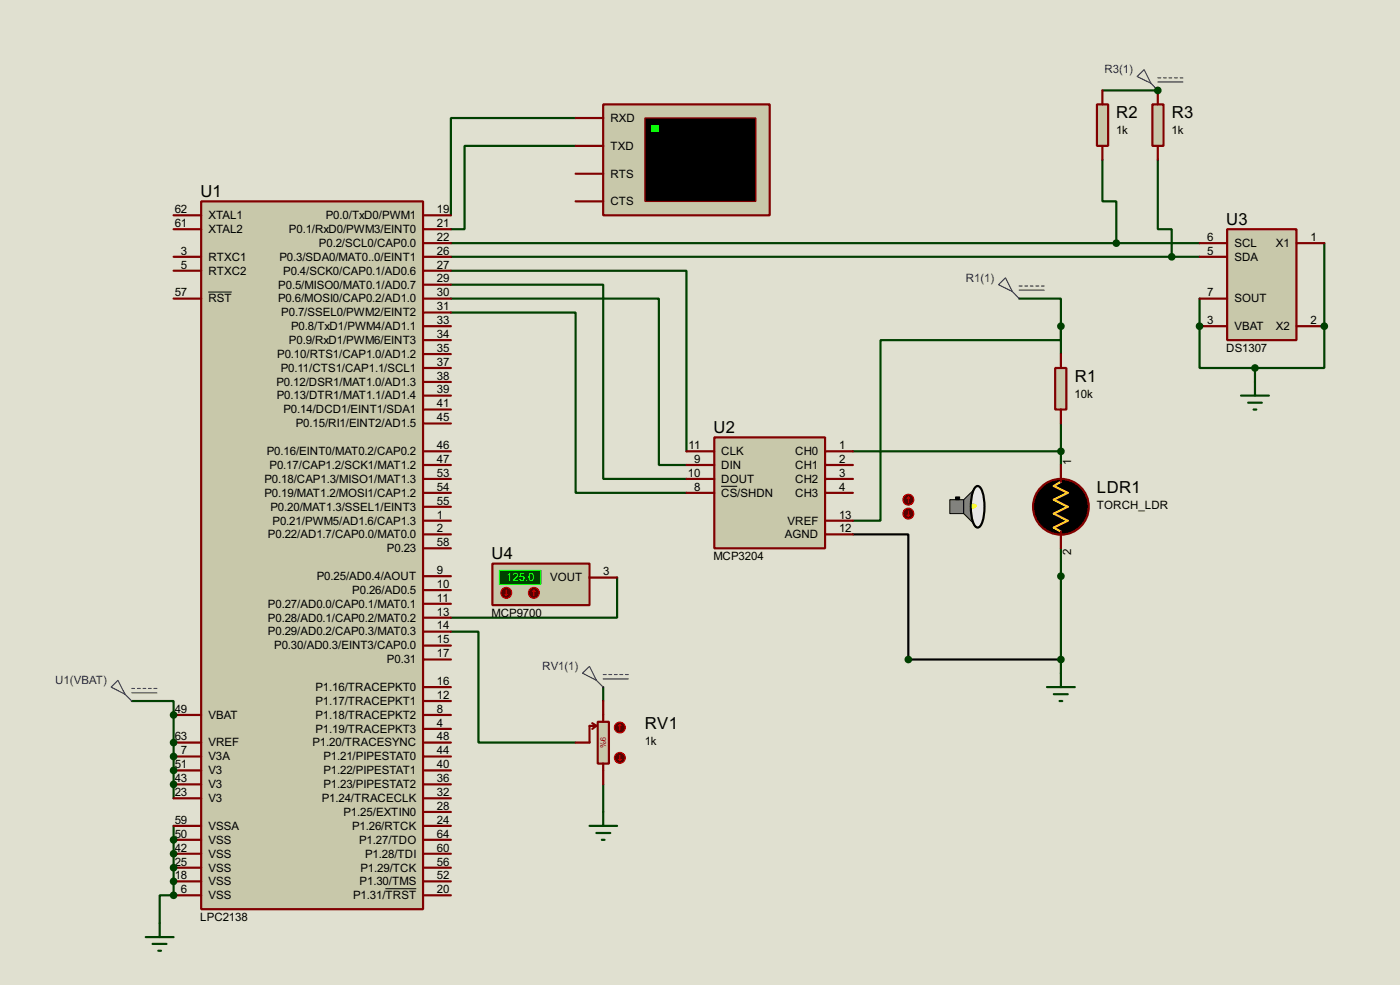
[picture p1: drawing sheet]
<svg xmlns="http://www.w3.org/2000/svg" width="256mm" height="180mm" viewBox="0 0 256 180" stroke-linecap="round" stroke-linejoin="round" font-family="sans-serif">
<path d="M0 0h256.5v180.3h-256.5z" fill="#e0e0d0"/>
<path d="M82.6 57.2h22.9v33h20.3M82.6 49.6h43.2v33M82.6 54.7h38.1v30.4h5.1M82.6 52.1h27.9v35.6h15.3M24.2 128.3h7.6v2.6" fill="none" stroke="#004000" stroke-width=".4"/>
<circle cx="31.8" cy="130.9" r=".2" fill="#004000"/>
<path d="M31.8 130.9v5" fill="none" stroke="#004000" stroke-width=".4"/>
<circle cx="31.8" cy="135.9" r=".2" fill="#004000"/>
<path d="M31.8 135.9v2.6" fill="none" stroke="#004000" stroke-width=".4"/>
<circle cx="31.8" cy="138.5" r=".2" fill="#004000"/>
<path d="M31.8 138.5v2.5" fill="none" stroke="#004000" stroke-width=".4"/>
<circle cx="31.8" cy="141" r=".2" fill="#004000"/>
<path d="M31.8 141v2.6" fill="none" stroke="#004000" stroke-width=".4"/>
<circle cx="31.8" cy="143.6" r=".2" fill="#004000"/>
<path d="M31.8 143.6v2.5M31.8 151.2v2.5" fill="none" stroke="#004000" stroke-width=".4"/>
<circle cx="31.8" cy="153.7" r=".2" fill="#004000"/>
<path d="M31.8 153.7v2.6" fill="none" stroke="#004000" stroke-width=".4"/>
<circle cx="31.8" cy="156.3" r=".2" fill="#004000"/>
<path d="M31.8 156.3v2.5" fill="none" stroke="#004000" stroke-width=".4"/>
<circle cx="31.8" cy="158.8" r=".2" fill="#004000"/>
<path d="M31.8 158.8v2.5" fill="none" stroke="#004000" stroke-width=".4"/>
<circle cx="31.8" cy="161.3" r=".2" fill="#004000"/>
<path d="M31.8 161.3v2.6" fill="none" stroke="#004000" stroke-width=".4"/>
<circle cx="31.8" cy="163.9" r=".2" fill="#004000"/>
<path d="M105.5 21.6h-22.9v17.8M105.5 26.7h-20.4v15.3h-2.5M186.7 54.7h7.7v5M194.4 59.7v2.6h-33.1v33h-5M194.4 59.7v5.1M219.8 54.7v5M194.4 77.5v7.6M156.3 82.6h38.1M194.4 100.4v22.8M31.8 163.9h-2.5v5.1" fill="none" stroke="#004000" stroke-width=".4"/>
<path d="M156.3 97.8h10.1v22.9h28" fill="none" stroke="#000" stroke-width=".4"/>
<g fill="#004000">
<circle cx="219.8" cy="59.7" r=".2"/>
<circle cx="242.6" cy="59.7" r=".2"/>
</g>
<path d="M212.1 29.3v12.7h2.6v5M82.6 47h137.2M219.8 59.7v7.7h10.1M242.6 44.5v22.9h-12.7M229.9 67.4v2.5" fill="none" stroke="#004000" stroke-width=".4"/>
<circle cx="229.9" cy="67.4" r=".2" fill="#004000"/>
<path d="M202 16.6h10.1" fill="none" stroke="#004000" stroke-width=".4"/>
<circle cx="212.1" cy="16.6" r=".2" fill="#004000"/>
<path d="M202 29.3v7.6h2.5v7.6M82.6 44.5h137.2M82.6 115.6h5.1v20.3h17.8M113.1 105.7v7.4h-30.5M110.5 125.8v2.5M110.5 143.6v5" fill="none" stroke="#004000" stroke-width=".4"/>
<path d="M36.9 36.9h40.6v129.5h-40.6z" fill="#c8c8aa" stroke="#800000" stroke-width=".4"/>
<g fill="none" stroke="#800000" stroke-width=".4">
<path d="M31.8 39.4h5.1M77.5 39.4h5.1M31.8 42h5.1M31.8 47h5.1M31.8 49.6h5.1M31.8 54.7h5.1M77.5 42h5.1M77.5 44.5h5.1M77.5 47h5.1M77.5 49.6h5.1M77.5 52.1h5.1M77.5 54.7h5.1"/>
<path d="M77.5 57.2h5.1M77.5 59.7h5.1M77.5 62.3h5.1M77.5 64.8h5.1M77.5 67.4h5.1M77.5 69.9h5.1M77.5 72.4h5.1M77.5 75h5.1M77.5 77.5h5.1M77.5 82.6h5.1M77.5 85.1h5.1M77.5 87.7h5.1"/>
<path d="M77.5 90.2h5.1M77.5 92.8h5.1M77.5 95.3h5.1M77.5 97.8h5.1M77.5 100.4h5.1M77.5 105.5h5.1M77.5 110.5h5.1M77.5 113.1h5.1M77.5 115.6h5.1M77.5 118.2h5.1M77.5 108h5.1M31.8 135.9h5.1"/>
<path d="M31.8 130.9h5.1M31.8 138.5h5.1M77.5 135.9h5.1M77.5 125.8h5.1M77.5 128.3h5.1M77.5 130.9h5.1M77.5 133.4h5.1M77.5 138.5h5.1M77.5 120.7h5.1M31.8 146.1h5.1M31.8 151.2h5.1M31.8 141h5.1"/>
<path d="M31.8 143.6h5.1M31.8 153.7h5.1M31.8 156.3h5.1M31.8 158.8h5.1M77.5 146.1h5.1M77.5 151.2h5.1M77.5 141h5.1M77.5 143.6h5.1M77.5 148.6h5.1M77.5 153.7h5.1M77.5 156.3h5.1M77.5 158.8h5.1"/>
<path d="M31.8 163.9h5.1M31.8 161.3h5.1M77.5 163.9h5.1M77.5 161.3h5.1"/>
</g>
<path d="M38.2 53.5h4.3M70.6 162.7h5.7" fill="none" stroke="#000" stroke-width=".18"/>
<path d="M130.9 80.1h20.3v20.3h-20.3z" fill="#c8c8aa" stroke="#800000" stroke-width=".4"/>
<path d="M125.8 82.6h5.1M125.8 85.1h5.1M125.8 87.7h5.1M125.8 90.2h5.1M151.2 82.6h5.1M151.2 85.1h5.1M151.2 87.7h5.1M151.2 90.2h5.1M151.2 95.3h5.1M151.2 97.8h5.1" fill="none" stroke="#800000" stroke-width=".4"/>
<path d="M132.1 89h3" fill="none" stroke="#000" stroke-width=".18"/>
<path d="M191.8 125.8h5.1M193.1 127.1h2.5M194.1 128.3h.5M194.4 123.2v2.6M26.7 171.5h5.1M28 172.8h2.5M29 174h.5M29.3 169v2.5" fill="none" stroke="#004000" stroke-width=".4"/>
<g fill="none" stroke="#0000c0" stroke-width=".2">
<path d="M182.9 52.1l1.3-1.2 1.3 2.5zM185.5 53.4l1.2 1.3M186.7 52.4h.6M186.7 53.1h4.6M187.8 52.4h.5M188.8 52.4h.5M189.8 52.4h.5M190.8 52.4h.5M20.4 125.8l1.2-1.3 1.3 2.6zM22.9 127.1l1.3 1.2M24.2 126h.5M24.2 126.8h4.6"/>
<path d="M25.2 126h.5M26.2 126h.5M27.2 126h.5M28.2 126h.6"/>
</g>
<g fill="#004000" stroke="#004000" stroke-width=".4">
<circle cx="31.8" cy="130.9" r=".5"/>
<circle cx="31.8" cy="135.9" r=".5"/>
<circle cx="31.8" cy="138.5" r=".5"/>
<circle cx="31.8" cy="141" r=".5"/>
<circle cx="31.8" cy="143.6" r=".5"/>
<circle cx="31.8" cy="153.7" r=".5"/>
<circle cx="31.8" cy="156.3" r=".5"/>
<circle cx="31.8" cy="158.8" r=".5"/>
<circle cx="31.8" cy="161.3" r=".5"/>
<circle cx="31.8" cy="163.9" r=".5"/>
</g>
<path d="M110.5 19.1h30.5v20.3h-30.5z" fill="#c8c8aa" stroke="#800000" stroke-width=".4"/>
<path d="M118.2 21.6h20.3v15.3h-20.3z" fill="#000" stroke="#800000" stroke-width=".25"/>
<path d="M119.4 22.9h1.3v1.3h-1.3z" fill="#0f0"/>
<path d="M105.5 21.6h5M105.5 31.8h5M105.5 26.7h5M105.5 36.9h5" fill="none" stroke="#800000" stroke-width=".4"/>
<circle cx="194.3" cy="92.8" r="5.1" fill="#000" stroke="#800000" stroke-width=".4"/>
<g fill="#808080" stroke="#000" stroke-width=".18">
<path d="M174 91.5h2.6v2.5h-2.6z" fill-rule="evenodd"/>
<path d="M178.8 89a5.2 5.2 0 0 0-.9 3.8 5.2 5.2 0 0 0 .9 3.7l.3 .1-2.5-2.6v-2.5l2.5-2.5z" fill-rule="evenodd"/>
</g>
<path d="M178.8 89h.3a1.56 1.56 0 0 1 1 1.4 9 9 0 0 1-.4 5.8l-.6 .4a1.56 1.56 0 0 1-1-1.5 9 9 0 0 1 .4-5.8z" fill-rule="evenodd" fill="#e6e6e6" stroke="#000" stroke-width=".4"/>
<path d="M178.1 92.3l.8 .2a.7 .7 0 0 1-.8 .5z" fill-rule="evenodd" fill="#ff0" stroke="#ff0" stroke-width=".18"/>
<path d="M175.1 91h.7v.5h-.7z" fill="#000" stroke="#000" stroke-width=".18"/>
<path d="M194.4 88.2l-1.3 .8 2.5 1.2-2.5 1.3 2.5 1.3-2.5 1.2 2.5 1.3-2.5 1.3 1.3 .7" fill="none" stroke="#fccc27" stroke-width=".4"/>
<path d="M194.4 85.1v3.1M194.4 97.3v3.1" fill="none" stroke="#800000" stroke-width=".4"/>
<circle cx="166.4" cy="91.5" r="1" fill="#400000" stroke="#f00" stroke-width=".2"/>
<path d="M166.4 91l-.2 .2M166.4 91l.3 .2M166.4 91v1" fill="none" stroke="#f00" stroke-width=".2"/>
<circle cx="166.4" cy="94" r="1" fill="#400000" stroke="#f00" stroke-width=".2"/>
<path d="M166.2 94.3l.2 .2M166.4 93.5v1M166.7 94.3l-.3 .2" fill="none" stroke="#f00" stroke-width=".2"/>
<path d="M193.3 67.4h2.1v7.6h-2.1z" fill="#c8c8aa" stroke="#800000" stroke-width=".4"/>
<path d="M194.4 64.8v2.6M194.4 75v2.5" fill="none" stroke="#800000" stroke-width=".4"/>
<g fill="#004000" stroke="#004000" stroke-width=".4">
<circle cx="194.3" cy="59.7" r=".5"/>
<circle cx="194.3" cy="105.5" r=".5"/>
<circle cx="194.3" cy="82.6" r=".5"/>
<circle cx="194.3" cy="120.7" r=".5"/>
<circle cx="166.4" cy="120.7" r=".5"/>
</g>
<path d="M224.8 42h12.7v20.3h-12.7z" fill="#c8c8aa" stroke="#800000" stroke-width=".4"/>
<path d="M219.8 59.7h5M219.8 44.5h5M219.8 47h5M219.8 54.7h5M237.5 59.7h5.1M237.5 44.5h5.1" fill="none" stroke="#800000" stroke-width=".4"/>
<path d="M201 19.1h2v7.6h-2z" fill="#c8c8aa" stroke="#800000" stroke-width=".4"/>
<path d="M202 16.6v2.5M202 26.7v2.6" fill="none" stroke="#800000" stroke-width=".4"/>
<path d="M208.3 14l1.3-1.2 1.3 2.5zM210.9 15.3l1.2 1.3M212.1 14.3h.6M212.1 15h4.6M213.2 14.3h.5M214.2 14.3h.5M215.2 14.3h.5M216.2 14.3h.5" fill="none" stroke="#0000c0" stroke-width=".2"/>
<path d="M211.1 19.1h2.1v7.6h-2.1z" fill="#c8c8aa" stroke="#800000" stroke-width=".4"/>
<path d="M212.1 16.6v2.5M212.1 26.7v2.6" fill="none" stroke="#800000" stroke-width=".4"/>
<g fill="#004000" stroke="#004000" stroke-width=".4">
<circle cx="219.7" cy="59.7" r=".5"/>
<circle cx="242.6" cy="59.7" r=".5"/>
<circle cx="214.6" cy="47" r=".5"/>
<circle cx="229.9" cy="67.4" r=".5"/>
<circle cx="212.1" cy="16.6" r=".5"/>
<circle cx="204.5" cy="44.5" r=".5"/>
</g>
<path d="M227.4 72.4h5.1M228.7 73.7h2.5M229.7 75h.5M229.9 69.9v2.5" fill="none" stroke="#004000" stroke-width=".4"/>
<path d="M109.5 132.1h2.1v7.7h-2.1z" fill="#c8c8aa" stroke="#800000" stroke-width=".4"/>
<path d="M108.5 132.4l.8 .5M109.3 132.9l-.8 .5M109.3 132.9h-1.3v3h-2.5M110.5 128.3v3.8M110.5 139.8v3.8" fill="none" stroke="#800000" stroke-width=".4"/>
<circle cx="113.5" cy="138.7" r="1" fill="#400000" stroke="#f00" stroke-width=".2"/>
<path d="M113.3 139l.3 .2M113.6 138.2v1M113.8 139l-.2 .2" fill="none" stroke="#f00" stroke-width=".2"/>
<circle cx="113.5" cy="133.2" r="1" fill="#400000" stroke="#f00" stroke-width=".2"/>
<path d="M113.6 132.6l.2 .3M113.6 132.6l-.3 .3M113.6 132.6v1.1" fill="none" stroke="#f00" stroke-width=".2"/>
<path d="M90.2 103.2h17.8v7.6h-17.8z" fill="#c8c8aa" stroke="#800000" stroke-width=".4"/>
<path d="M91.5 104.4h7.6v2.6h-7.6z" fill="#004000" stroke="#0f0" stroke-width=".2"/>
<path d="M108 105.7h5.1" fill="none" stroke="#800000" stroke-width=".4"/>
<circle cx="97.8" cy="108.5" r="1" fill="#400000" stroke="#f00" stroke-width=".2"/>
<path d="M97.8 108l-.2 .3M97.8 108l.3 .3M97.8 108v1" fill="none" stroke="#f00" stroke-width=".2"/>
<circle cx="92.7" cy="108.5" r="1" fill="#400000" stroke="#f00" stroke-width=".2"/>
<path d="M92.5 108.8l.3 .2M92.8 108v1M93 108.8l-.2 .2" fill="none" stroke="#f00" stroke-width=".2"/>
<path d="M108 151.2h5.1M109.3 152.5h2.5M110.3 153.7h.5M110.5 148.6v2.6" fill="none" stroke="#004000" stroke-width=".4"/>
<path d="M106.7 123.2l1.3-1.2 1.3 2.5zM109.3 124.5l1.2 1.3M110.5 123.5h.6M110.5 124.3h4.6M111.6 123.5h.5M112.6 123.5h.5M113.6 123.5h.5M114.6 123.5h.5" fill="none" stroke="#0000c0" stroke-width=".2"/>
<g font-size="3.4">
<text x="204.5" y="21.7">R2</text>
<text x="214.7" y="21.7">R3</text>
<text x="36.7" y="36">U1</text>
<text x="224.7" y="41.2">U3</text>
<text x="196.9" y="69.9">R1</text>
<text x="130.7" y="79.3">U2</text>
<text x="201" y="90.2">LDR1</text>
<text x="90.1" y="102.4">U4</text>
<text x="118.2" y="133.4">RV1</text>
</g>
<g font-size="2.4" fill="#0000c0">
<text x="202.3" y="13.4">R3(1)</text>
<text x="176.9" y="51.5">R1(1)</text>
<text x="10.1" y="125.2">U1(VBAT)</text>
<text x="99.3" y="122.7">RV1(1)</text>
</g>
<g font-size="2.4">
<text x="111.8" y="22.3">RXD</text>
<text x="111.8" y="27.4">TXD</text>
<text x="204.5" y="24.6">1k</text>
<text x="214.6" y="24.6">1k</text>
<text x="111.8" y="32.5">RTS</text>
<text x="32" y="39">62</text>
<text x="32" y="41.6">61</text>
<text x="38.2" y="40.1">XTAL1</text>
<text x="59.7" y="40.1">P0.0/TxD0/PWM1</text>
<text x="80.1" y="39">19</text>
<text x="80.1" y="41.6">21</text>
<text x="111.8" y="37.6">CTS</text>
<text x="33.2" y="46.6">3</text>
<text x="38.2" y="42.7">XTAL2</text>
<text x="38.2" y="47.7">RTXC1</text>
<text x="51.2" y="47.7">P0.3/SDA0/MAT0..0/EINT1</text>
<text x="52.9" y="42.7">P0.1/RxD0/PWM3/EINT0</text>
<text x="58.4" y="45.2">P0.2/SCL0/CAP0.0</text>
<text x="80.1" y="44.1">22</text>
<text x="80.1" y="46.6">26</text>
<text x="221.2" y="44.1">6</text>
<text x="221.2" y="46.6">5</text>
<text x="226.1" y="45.2">SCL</text>
<text x="226.1" y="47.7">SDA</text>
<text x="233.7" y="45.2">X1</text>
<text x="240.1" y="44.1">1</text>
<text x="33.2" y="49.2">5</text>
<text x="38.2" y="50.3">RTXC2</text>
<text x="51" y="52.8">P0.5/MISO0/MAT0.1/AD0.7</text>
<text x="51.9" y="50.3">P0.4/SCK0/CAP0.1/AD0.6</text>
<text x="80.1" y="49.2">27</text>
<text x="80.1" y="51.7">29</text>
<text x="32" y="54.3">57</text>
<text x="38.2" y="55.4">RST</text>
<text x="50.9" y="55.4">P0.6/MOSI0/CAP0.2/AD1.0</text>
<text x="51.5" y="57.9">P0.7/SSEL0/PWM2/EINT2</text>
<text x="80.1" y="54.3">30</text>
<text x="80.1" y="56.8">31</text>
<text x="80.1" y="59.3">33</text>
<text x="221.2" y="59.3">3</text>
<text x="221.2" y="54.3">7</text>
<text x="226.1" y="55.4">SOUT</text>
<text x="240.1" y="59.3">2</text>
<text x="50.8" y="65.5">P0.10/RTS1/CAP1.0/AD1.2</text>
<text x="52.9" y="63">P0.9/RxD1/PWM6/EINT3</text>
<text x="53.3" y="60.4">P0.8/TxD1/PWM4/AD1.1</text>
<text x="80.1" y="61.9">34</text>
<text x="80.1" y="64.4">35</text>
<text x="224.6" y="64.4">DS1307</text>
<text x="226.1" y="60.4">VBAT</text>
<text x="233.7" y="60.4">X2</text>
<text x="50.6" y="70.6">P0.12/DSR1/MAT1.0/AD1.3</text>
<text x="51.4" y="68.1">P0.11/CTS1/CAP1.1/SCL1</text>
<text x="80.1" y="67">37</text>
<text x="80.1" y="69.5">38</text>
<text x="80.1" y="72">39</text>
<text x="50.7" y="73.1">P0.13/DTR1/MAT1.1/AD1.4</text>
<text x="51.9" y="75.7">P0.14/DCD1/EINT1/SDA1</text>
<text x="80.1" y="74.6">41</text>
<text x="80.1" y="77.1">45</text>
<text x="196.8" y="72.9">10k</text>
<text x="48.9" y="83.3">P0.16/EINT0/MAT0.2/CAP0.2</text>
<text x="54.2" y="78.2">P0.15/RI1/EINT2/AD1.5</text>
<text x="80.1" y="82.2">46</text>
<text x="126.2" y="82.2">11</text>
<text x="132.1" y="83.3">CLK</text>
<text x="145.7" y="83.3">CH0</text>
<text x="153.7" y="82.2">1</text>
<text x="48.4" y="88.4">P0.18/CAP1.3/MISO1/MAT1.3</text>
<text x="49.4" y="85.8">P0.17/CAP1.2/SCK1/MAT1.2</text>
<text x="80.1" y="84.7">47</text>
<text x="80.1" y="87.3">53</text>
<text x="80.1" y="89.8">54</text>
<text x="126" y="87.3">10</text>
<text x="127.2" y="89.8">8</text>
<text x="127.2" y="84.7">9</text>
<text x="132.1" y="85.8">DIN</text>
<text x="132.1" y="88.4">DOUT</text>
<text x="145.7" y="85.8">CH1</text>
<text x="145.7" y="88.4">CH2</text>
<text x="153.7" y="84.7">2</text>
<text x="153.7" y="87.3">3</text>
<text x="153.7" y="89.8">4</text>
<text x="196.3" y="85.1" transform="rotate(-90 196.3 85.1)">1</text>
<text x="48.4" y="90.9">P0.19/MAT1.2/MOSI1/CAP1.2</text>
<text x="49.5" y="93.5">P0.20/MAT1.3/SSEL1/EINT3</text>
<text x="80.1" y="92.4">55</text>
<text x="80.1" y="94.9">1</text>
<text x="132.1" y="90.9">CS/SHDN</text>
<text x="145.7" y="90.9">CH3</text>
<text x="153.7" y="94.9">13</text>
<text x="200.9" y="93.2">TORCH_LDR</text>
<text x="49.1" y="98.5">P0.22/AD1.7/CAP0.0/MAT0.0</text>
<text x="49.9" y="96">P0.21/PWM5/AD1.6/CAP1.3</text>
<text x="70.9" y="101.1">P0.23</text>
<text x="80.1" y="97.4">2</text>
<text x="80.1" y="100">58</text>
<text x="143.8" y="98.5">AGND</text>
<text x="144.3" y="96">VREF</text>
<text x="153.7" y="97.4">12</text>
<text x="196.3" y="101.5" transform="rotate(-90 196.3 101.5)">2</text>
<text x="58" y="106.2">P0.25/AD0.4/AOUT</text>
<text x="80.1" y="105.1">9</text>
<text x="80.1" y="107.6">10</text>
<text x="100.8" y="106.4">VOUT</text>
<text x="110.5" y="105.3">3</text>
<text x="130.7" y="102.5">MCP3204</text>
<text x="49.1" y="111.2">P0.27/AD0.0/CAP0.1/MAT0.1</text>
<text x="49.1" y="113.8">P0.28/AD0.1/CAP0.2/MAT0.2</text>
<text x="64.5" y="108.7">P0.26/AD0.5</text>
<text x="80.1" y="110.1">11</text>
<text x="80.1" y="112.7">13</text>
<text x="90" y="112.9">MCP9700</text>
<text x="49.1" y="116.3">P0.29/AD0.2/CAP0.3/MAT0.3</text>
<text x="50.2" y="118.9">P0.30/AD0.3/EINT3/CAP0.0</text>
<text x="80.1" y="115.2">14</text>
<text x="80.1" y="117.8">15</text>
<text x="70.9" y="121.4">P0.31</text>
<text x="80.1" y="125.4">16</text>
<text x="80.1" y="120.3">17</text>
<text x="32" y="130.5">49</text>
<text x="38.2" y="131.6">VBAT</text>
<text x="57.8" y="126.5">P1.16/TRACEPKT0</text>
<text x="57.8" y="129">P1.17/TRACEPKT1</text>
<text x="57.8" y="131.6">P1.18/TRACEPKT2</text>
<text x="80.1" y="127.9">12</text>
<text x="80.1" y="130.5">8</text>
<text x="32" y="135.5">63</text>
<text x="38.2" y="136.6">VREF</text>
<text x="57.2" y="136.6">P1.20/TRACESYNC</text>
<text x="57.8" y="134.1">P1.19/TRACEPKT3</text>
<text x="80.1" y="133">4</text>
<text x="80.1" y="135.5">48</text>
<text x="118.1" y="136.4">1k</text>
<text x="32" y="143.2">43</text>
<text x="32" y="140.6">51</text>
<text x="33.2" y="138.1">7</text>
<text x="38.2" y="141.7">V3</text>
<text x="38.2" y="139.2">V3A</text>
<text x="59.2" y="139.2">P1.21/PIPESTAT0</text>
<text x="59.2" y="141.7">P1.22/PIPESTAT1</text>
<text x="80.1" y="138.1">44</text>
<text x="80.1" y="140.6">40</text>
<text x="80.1" y="143.2">36</text>
<text x="32" y="145.7">23</text>
<text x="38.2" y="146.8">V3</text>
<text x="38.2" y="144.3">V3</text>
<text x="58.9" y="146.8">P1.24/TRACECLK</text>
<text x="59.2" y="144.3">P1.23/PIPESTAT2</text>
<text x="62.9" y="149.3">P1.25/EXTIN0</text>
<text x="80.1" y="145.7">32</text>
<text x="80.1" y="148.2">28</text>
<text x="32" y="150.8">59</text>
<text x="32" y="155.9">42</text>
<text x="32" y="153.3">50</text>
<text x="38.2" y="151.9">VSSA</text>
<text x="38.2" y="154.4">VSS</text>
<text x="64.5" y="151.9">P1.26/RTCK</text>
<text x="65.8" y="154.4">P1.27/TDO</text>
<text x="80.1" y="150.8">24</text>
<text x="80.1" y="153.3">64</text>
<text x="80.1" y="155.9">60</text>
<text x="32" y="160.9">18</text>
<text x="32" y="158.4">25</text>
<text x="38.2" y="159.5">VSS</text>
<text x="38.2" y="157">VSS</text>
<text x="66" y="159.5">P1.29/TCK</text>
<text x="66.9" y="157">P1.28/TDI</text>
<text x="80.1" y="158.4">56</text>
<text x="80.1" y="160.9">52</text>
<text x="33.2" y="163.5">6</text>
<text x="38.2" y="164.6">VSS</text>
<text x="38.2" y="162">VSS</text>
<text x="64.7" y="164.6">P1.31/TRST</text>
<text x="65.9" y="162">P1.30/TMS</text>
<text x="80.1" y="163.5">20</text>
<text x="36.7" y="168.5">LPC2138</text>
</g>
<text font-size="2.4" fill="#0f0" x="92.8" y="106.4">125.0</text>
<text font-size="1.6" fill="#c00000" x="110" y="134.9" transform="rotate(90 110 134.9)">9%</text>
</svg>
